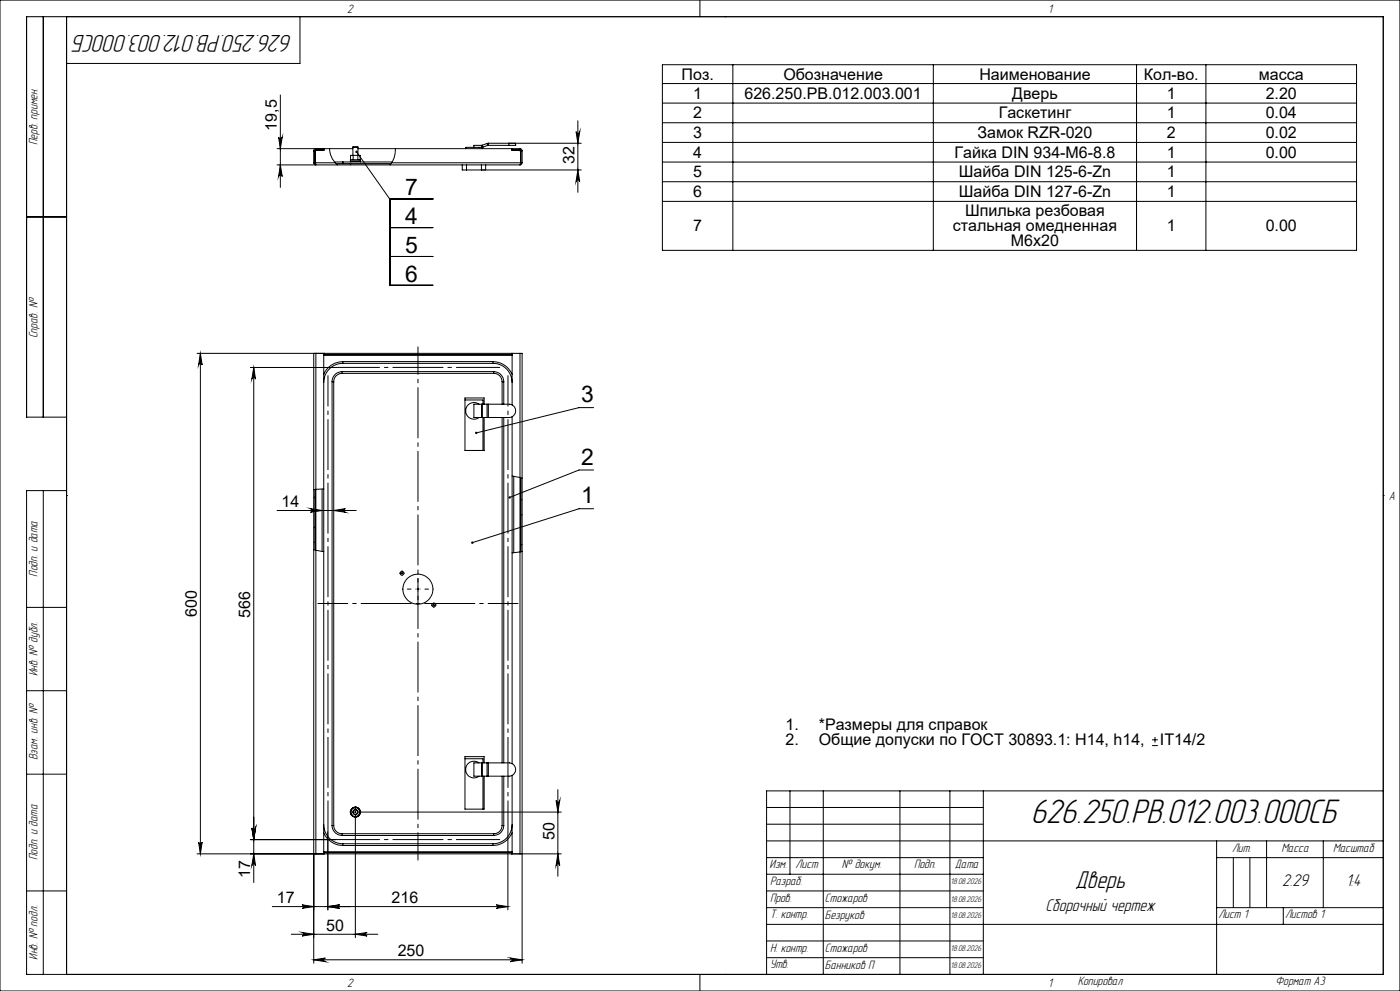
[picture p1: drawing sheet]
<svg xmlns="http://www.w3.org/2000/svg" width="420mm" height="297mm" viewBox="0 0 420 297" stroke-linecap="round" stroke-linejoin="round" font-family="sans-serif">
<g fill="none" stroke="#000" stroke-width=".3">
<path d="M0 0h420v297h-420zM13 5v120M20 5v287M90 5v14h-70M198.7 19.4h208.3v55.6h-208.3zM210 0v5M217.5 5h.1M219.9 19.4v55.6M280 19.4v55.6M341 19.4v55.6M361.8 19.4v55.6M84.1 28.5v27.7"/>
<path d="M172.8 39.4a.55 .55 0 0 0 .6 .5 .55 .55 0 0 0 .5-.5l-.5 3.5zM173.4 36.2v21.4M198.7 25h208.3M198.7 30.9h208.3M198.7 36.8h208.3M83.1 49.4h72.9M83.1 44.6h22.8M83.6 41.1a.55 .55 0 0 0 .5 .5 .55 .55 0 0 0 .6-.5l-.6 3.5zM84.1 49.4l.6 3.5a.55 .55 0 0 0-.6-.5 .55 .55 0 0 0-.5 .5zM94.1 48.8l.2 .4 .5 .2-.3-.6M94.1 45.2v3.6M94.1 48.8h6.5"/>
<path d="M94.1 45.2h.4M94.5 45.2l.1 3.8M94.5 48.8h.1M94.8 44.9l-.3 .3M94.8 44.9v-.3h-.3l-.4 .6M97.1 44.6v.3h-2.3M97.3 44.6v.4h-2.3l-.5 .4v3.4M98.8 44.6a6.5 6.5 0 0 0 1.8 4.2M100.4 48.5h2.5M100.6 48.8l.6 .6M100.8 49h16.5M102.9 48.5v.5"/>
<path d="M102.9 48.5h14.8M105.1 47.9h3M105.1 48.3h3v.2M105.4 49l-.4 .4M105.9 44.1h1.5M105.9 44.1v2.5M105.9 46.6v1.3M107 45.5l10 14.2M107.4 46.6v1.3M107.4 44.6h46.1v.4h2.3l.4 .4v3.4M107.4 44.1v2.5M108.1 48.3v-1.7h-2.9l-.1 1.9"/>
<path d="M117 59.7h.1M117.5 48.8l-.5 .6M117.5 48.8h39.1M118.6 44.6a6.7 6.7 0 0 1-1.1 4.2M129.9 59.6h-12.9v25.9h12.9M138.7 49.4v1.5h1.2M139.9 49.4v1.5M139.9 50.9h34.5M144.4 49.4v1.5h1.3v-1.5M144.5 44.2h-4.8v.4M144.5 44.2h.2v.4M144.5 43.6v.6"/>
<path d="M144.5 43.6h-2.3v.6M144.7 43.5l-.2 .1M144.7 43.5l.2 .6M144.9 44.1l-.4 .1M146.1 43l.2 .6M146.1 43l-1.4 .5M146.3 43.6h.2M146.3 43.6l-1.4 .5M146.5 42.9l-.4 .1M146.5 42.9v.7M146.5 42.9h27.9M146.5 43.6h6.2"/>
<path d="M152.7 42.9h2v.7h-2zM156 44.6l.4 .1 .2 .5M156 44.9l.2 .3M156 44.6v.3M156 44.6h-2.4v.3h2.4M156.2 48.8l-.2 .6M156.2 48.8h.1M156.2 45.2l-.1 3.8M156.2 45.2h.4M156.6 48.8l-.2 .4-.4 .2M156.6 45.2v3.6M173.4 50.9l.5 3.5a.55 .55 0 0 0-.5-.5 .55 .55 0 0 0-.6 .5z"/>
<path d="M198.7 42.7h208.3M198.7 48.6h208.3M198.7 54.5h208.3M8 65h12M117 68.2h12.9M117 76.9h12.9M198.7 60.4h208.3M59.1 105.9h96.9M60.1 105.9l.5 3.5a.53 .53 0 0 0-.5-.5 .53 .53 0 0 0-.5 .5zM60.1 105.9v150M75.1 110.1h25.6M76.1 110.1l.6 3.5a.55 .55 0 0 0-.6-.5 .55 .55 0 0 0-.5 .5z"/>
<path d="M76.1 110.1v154.4M97.1 105.9v150M97.1 106.3h56.5M97.1 106.5h56.5M97.3 105.9v.4M99.6 114.4h.5M99.6 114.4v133M100.1 114.4v133M102.6 111.4a2.99 2.99 0 0 0-3 3M102.6 111.4v.5M102.6 111.9a2.47 2.47 0 0 0-2.5 2.5M102.6 111.4h45.5"/>
<path d="M102.6 111.9h45.5M102.9 108.9a5.7 5.7 0 0 0-5.8 5.7M102.9 108.4v.5M102.9 108.4a6.3 6.3 0 0 0-5.8 3.8M102.9 108.9h45M102.9 108.4h45M139.5 119.9h5.4v1.2M147.9 108.9a5.7 5.7 0 0 1 5.7 5.7M147.9 108.4v.5M147.9 108.4a6.4 6.4 0 0 1 5.7 3.8M148.1 111.4a3 3 0 0 1 3 3M148.1 111.9a2.47 2.47 0 0 1 2.5 2.5"/>
<path d="M148.1 111.4v.5M150.6 114.4h.5M150.6 114.4v6.7M151.1 114.4v6.7M153.5 105.9v.4M153.6 105.9v15.5M156 105.9h.6v182.8M156 105.9v150h.6M20 125h-12v-120h407v287h-407v-145h12M143.7 121.1a2.49 2.49 0 0 0-3.4 .4 2.49 2.49 0 0 0 0 3.3 2.49 2.49 0 0 0 3.4 .3M144.5 121.1h.2M144.5 125.1h.2"/>
<path d="M144.5 121.1h-2.3v4h2.3M144.5 121.1v4M144.7 125.1h1.4M144.7 121.1h1.4M144.7 121.1v4M144.9 125.1v9.9M145.2 121.1v-1.8h-5.7v15.7h5.7v-9.9M146.1 121.1h.4M146.1 125.1h.4M146.1 121.1v4M146.5 121.1h6.4a2 2 0 0 1 1.8 2.1 2 2 0 0 1-2 1.9h-6.2M146.5 121.1v4"/>
<path d="M150.6 125.1v103.5M151.1 125.1v103.5M153.6 124.9v103.9M178.1 122.2h-4.4l-30.8 7.5M13 147v145M20 148.5h.1M83.1 153h23.8M93.1 152.4l3.5 .6-3.5 .5a.55 .55 0 0 0 .5-.5 .55 .55 0 0 0-.5-.6zM94.5 157.9l-.4 .4M94.5 148.9l-.4 .4M94.5 146.7v18.1M96.6 146.6v18.6"/>
<path d="M97.1 146.5l-3 .2M100.1 153l3.5-.6a.55 .55 0 0 0-.5 .6 .55 .55 0 0 0 .5 .5zM153.6 142.7l3 .6M154.1 142.8v22.9M156.2 143.2v22.2M156.6 149.6l-.4 .4M156.6 154.1l-.4 .4M178.1 152.5h-4.4l-32 10.1M178.1 140.9h-4.4l-20.8 8.2M415 148.5h.1M94.1 164.7l3 .6M94.5 162.4l-.4 .3"/>
<path d="M120.3 171.8h.6M120.6 171.6v.4M125.1 176.6h.5M125.4 176.3v.5M156.6 165.3l-3 .4M156.6 163.1l-.4 .4M8 182h12M129.9 181.4h.5M130.1 181.1v.5M8 207h12M8 232h12M139.5 227.4h5.4v1.2"/>
<path d="M143.7 228.6a2.49 2.49 0 0 0-3.4 .3 2.49 2.49 0 0 0 0 3.4 2.49 2.49 0 0 0 3.4 .3M144.5 228.6h.2M144.5 232.6h.2M144.5 228.6v4M144.5 228.6h-2.3v4h2.3M144.7 228.6v4M144.7 232.6h1.4M144.7 228.6h1.4M144.9 232.6v9.9M145.2 228.6v-1.8h-5.7v15.7h5.7v-9.9M146.1 228.6h.4M146.1 232.6h.4"/>
<path d="M146.1 228.6v4M146.5 228.6h6.4a2 2 0 0 1 1.8 2.1 2 2 0 0 1-2 1.9h-6.2M146.5 228.6v4M150.6 232.6v14.8M151.1 232.6v14.8M153.6 232.4v23.5M166.8 239.9a.55 .55 0 0 0 .6 .5 .55 .55 0 0 0 .5-.5l-.5 3.5zM167.4 236.6v26M237 237v25M247 237v55M270 237v55M285 237v55"/>
<path d="M295 237v55M345.6 223.4h1.7M345.6 221.7h1.7M346.5 220.9v1.7M415 237h-185v55M59.1 255.9h109.3M59.6 252.4a.53 .53 0 0 0 .5 .5 .53 .53 0 0 0 .5-.5l-.5 3.5zM75.1 251.6h25.6M75.6 248.1a.55 .55 0 0 0 .5 .5 .55 .55 0 0 0 .6-.5l-.6 3.5zM76.1 255.9l.6 3.5a.55 .55 0 0 0-.6-.5 .55 .55 0 0 0-.5 .5zM94.1 255.9h.7v-150h-.7v182.8M97.1 247.1a5.7 5.7 0 0 0 5.8 5.8"/>
<path d="M97.1 249.6a6.3 6.3 0 0 0 5.8 3.8M97.1 255.5h56.5M97.1 255.3h56.5M97.3 255.5v.4M98.4 249.3v23.4M99.6 247.4a3 3 0 0 0 3 3M99.6 247.4h.5M100.1 247.4a2.47 2.47 0 0 0 2.5 2.5M102.6 249.9v.5M102.6 250.4h45.5M102.6 249.9h45.5M102.9 252.9v.5"/>
<path d="M102.9 252.9h45M102.9 253.4h45M105.9 242.1h1.4l.8 1.2-.7 1.3h-1.5l-.7-1.2zM106.4 243.4h.5M106.6 243.1v.5M106.6 245.1v35.9M106.7 241.9a1.48 1.48 0 0 1 1.4 2.1 1.48 1.48 0 0 1-2.5 .4 1.48 1.48 0 0 1 .6-2.4l.3-.1v.2M106.7 241.9v.2M108.3 243.4h60.1M147.9 252.9v.5M148.1 249.9v.5M150.6 247.4h.5"/>
<path d="M150.6 247.4a2.47 2.47 0 0 1-2.5 2.5M151.1 247.4a3 3 0 0 1-3 3M152.4 249.3v23.4M153.5 255.5v.4M153.6 247.1a5.7 5.7 0 0 1-5.7 5.8M153.6 249.6a6.4 6.4 0 0 1-5.7 3.8M167.4 255.9l.5 3.5a.55 .55 0 0 0-.5-.5 .55 .55 0 0 0-.6 .5zM230 242h65M230 247h65M230 252h185M230 257h65M365 252v40"/>
<path d="M365 257h50M370 257v15M375 257v15M380 252v20M397 252v20M8 267h12M81.7 271.7h70.7M87.4 280h25.9M90.6 279.5l3.5 .5-3.5 .5a.53 .53 0 0 0 .5-.5 .53 .53 0 0 0-.5-.5zM90.6 271.2l3.5 .5-3.5 .5a.53 .53 0 0 0 .5-.5 .53 .53 0 0 0-.5-.5zM98.4 271.7l3.5-.5a.53 .53 0 0 0-.6 .5 .53 .53 0 0 0 .6 .5zM106.6 280l3.5-.5a.53 .53 0 0 0-.5 .5 .53 .53 0 0 0 .5 .5z"/>
<path d="M148.9 271.2l3.5 .5-3.5 .5a.53 .53 0 0 0 .5-.5 .53 .53 0 0 0-.5-.5zM230 267h65M230 272h65M230 277h185M230 262h65M365 272h50M385 272v5M94.1 287.7l3.5-.6a.55 .55 0 0 0-.5 .6 .55 .55 0 0 0 .5 .5zM94.1 287.7h62.5M153.1 287.1l3.5 .6-3.5 .5a.55 .55 0 0 0 .5-.5 .55 .55 0 0 0-.5-.6zM210 292v5M217.5 292h.1"/>
<path d="M230 282h65M230 287h65"/>
<circle cx="120.6" cy="171.8" r=".56"/>
<circle cx="125.4" cy="176.6" r="4.5"/>
<circle cx="130.1" cy="181.3" r=".56"/>
<circle cx="106.6" cy="243.4" r=".74"/>
<circle cx="106.6" cy="243.4" r=".69"/>
<circle cx="106.6" cy="243.4" r="1.5"/>
</g>
<path d="M125.4 257.9v-154" fill="none" stroke="#000" stroke-width=".3" stroke-dasharray="15.2 1.3 1.3 1.3" stroke-dashoffset="6.8" stroke-linecap="butt"/>
<path d="M95.3 180.9h60.2" fill="none" stroke="#000" stroke-width=".3" stroke-dasharray="15.2 1.3 1.3 1.3" stroke-dashoffset="6.1" stroke-linecap="butt"/>
<path d="M150 110.1h-49.2M100.8 251.6h49.2" fill="none" stroke="#000" stroke-width=".3" stroke-dasharray="15.2 1.3 1.3 1.3" stroke-dashoffset="2" stroke-linecap="butt"/>
<path d="M98.4 112.5v136.7M152.4 249.2v-136.7" fill="none" stroke="#000" stroke-width=".3" stroke-dasharray="15.2 1.3 1.3 1.3" stroke-dashoffset="5.9" stroke-linecap="butt"/>
<path d="M124.9 176.6h-4.3M125.4 176.1v-4.3M125.4 177.1v4.2M125.9 176.6h4.2" fill="none" stroke="#000" stroke-width=".3" stroke-dasharray="15.2 1.3 1.3 1.3" stroke-dashoffset="15" stroke-linecap="butt"/>
<path d="M120.1 171.8h-.3M120.6 171.3v-.3M120.6 172.3v.3M121.1 171.8h.3M129.7 181.3h-.4M130.2 180.8v-.3M130.2 181.8v.3M130.7 181.3h.3M106.1 243.4h-1.2M106.6 242.9v-1.3M106.6 243.9v1.2M107.1 243.4h1.3" fill="none" stroke="#000" stroke-width=".3" stroke-dasharray="15.2 1.3 1.3 1.3" stroke-linecap="butt"/>
<g fill="#000">
<path d="M83.6 41.1a.55 .55 0 0 0 .5 .5 .55 .55 0 0 0 .6-.5l-.6 3.5zM84.1 49.4l.6 3.5a.55 .55 0 0 0-.6-.5 .55 .55 0 0 0-.5 .5z"/>
<path d="M173.4 50.9l.5 3.5a.55 .55 0 0 0-.5-.5 .55 .55 0 0 0-.6 .5zM172.8 39.4a.55 .55 0 0 0 .6 .5 .55 .55 0 0 0 .5-.5l-.5 3.5z"/>
<path d="M93.1 152.4l3.5 .6-3.5 .5a.55 .55 0 0 0 .5-.5 .55 .55 0 0 0-.5-.6zM100.1 153l3.5-.6a.55 .55 0 0 0-.5 .6 .55 .55 0 0 0 .5 .5z"/>
<path d="M141.5 162.3l-.1 .4 .3-.1-.3 .1a.36 .36 0 0 0 .5 .2 .36 .36 0 0 0 .1-.5 .36 .36 0 0 0-.5-.1zM152.7 148.8l-.2 .4 .4-.1-.4 .1a.36 .36 0 0 0 .5 .2 .36 .36 0 0 0 .2-.5 .36 .36 0 0 0-.5-.1zM142.7 129.4l-.2 .4 .4-.1-.4 .1a.36 .36 0 0 0 .5 .3 .36 .36 0 0 0 .2-.5 .36 .36 0 0 0-.5-.2zM106.7 45.3a.37 .37 0 0 0 0 .6 .37 .37 0 0 0 .5-.3 .37 .37 0 0 0-.4-.4l.2 .3z"/>
<path d="M59.6 252.4a.53 .53 0 0 0 .5 .5 .53 .53 0 0 0 .5-.5l-.5 3.5zM60.1 105.9l.5 3.5a.53 .53 0 0 0-.5-.5 .53 .53 0 0 0-.5 .5zM76.1 255.9l.6 3.5a.55 .55 0 0 0-.6-.5 .55 .55 0 0 0-.5 .5zM75.6 248.1a.55 .55 0 0 0 .5 .5 .55 .55 0 0 0 .6-.5l-.6 3.5zM75.6 248.1a.55 .55 0 0 0 .5 .5 .55 .55 0 0 0 .6-.5l-.6 3.5zM76.1 110.1l.6 3.5a.55 .55 0 0 0-.6-.5 .55 .55 0 0 0-.5 .5zM167.4 255.9l.5 3.5a.55 .55 0 0 0-.5-.5 .55 .55 0 0 0-.6 .5zM166.8 239.9a.55 .55 0 0 0 .6 .5 .55 .55 0 0 0 .5-.5l-.5 3.5z"/>
<path d="M90.6 271.2l3.5 .5-3.5 .5a.53 .53 0 0 0 .5-.5 .53 .53 0 0 0-.5-.5zM98.4 271.7l3.5-.5a.53 .53 0 0 0-.6 .5 .53 .53 0 0 0 .6 .5zM94.1 287.7l3.5-.6a.55 .55 0 0 0-.5 .6 .55 .55 0 0 0 .5 .5zM153.1 287.1l3.5 .6-3.5 .5a.55 .55 0 0 0 .5-.5 .55 .55 0 0 0-.5-.6z"/>
<path d="M98.4 271.7l3.5-.5a.53 .53 0 0 0-.6 .5 .53 .53 0 0 0 .6 .5zM148.9 271.2l3.5 .5-3.5 .5a.53 .53 0 0 0 .5-.5 .53 .53 0 0 0-.5-.5z"/>
<path d="M106.6 280l3.5-.5a.53 .53 0 0 0-.5 .5 .53 .53 0 0 0 .5 .5zM90.6 279.5l3.5 .5-3.5 .5a.53 .53 0 0 0 .5-.5 .53 .53 0 0 0-.5-.5z"/>
</g>
<text font-size="10.5" x="309.2" y="246.6">626.250.PB.012.003.000СБ</text>
<g font-size="7.5">
<text x="87.7" y="10.4" transform="rotate(-180 87.7 10.4)">626.250.PB.012.003.000СБ</text>
<text x="322.5" y="266.1">Дверь</text>
</g>
<g font-size="6.9">
<text x="121.5" y="58.5">7</text>
<text x="121.5" y="67.1">4</text>
<text x="121.5" y="75.8">5</text>
<text x="121.5" y="84.4">6</text>
<text x="174.3" y="120.5">3</text>
<text x="174.3" y="139.3">2</text>
<text x="174.3" y="150.9">1</text>
</g>
<g font-size="5.3">
<text x="384.7" y="265.6">2.29</text>
<text x="403.8" y="265.6">1:4</text>
<text x="313.6" y="272.9">Сборочный чертеж</text>
</g>
<g font-size="4.8">
<text x="204.5" y="23.8">Поз.</text>
<text x="235" y="23.8">Обозначение</text>
<text x="293.8" y="23.8">Наименование</text>
<text x="343.2" y="23.8">Кол-во.</text>
<text x="377.6" y="23.8">масса</text>
<text x="208" y="29.6">1</text>
<text x="223.3" y="29.6">626.250.PB.012.003.001</text>
<text x="303.7" y="29.6">Дверь</text>
<text x="350.1" y="29.6">1</text>
<text x="379.7" y="29.6">2.20</text>
<text x="208" y="35.5">2</text>
<text x="299.6" y="35.5">Гаскетинг</text>
<text x="350.1" y="35.5">1</text>
<text x="379.7" y="35.5">0.04</text>
<text x="83.1" y="39.1" transform="rotate(-90 83.1 39.1)">19,5</text>
<text x="208" y="41.4">3</text>
<text x="293.2" y="41.4">Замок RZR-020</text>
<text x="350.1" y="41.4">2</text>
<text x="379.7" y="41.4">0.02</text>
<text x="208" y="47.3">4</text>
<text x="286.4" y="47.3">Гайка DIN 934-M6-8.8</text>
<text x="350.1" y="47.3">1</text>
<text x="379.7" y="47.3">0.00</text>
<text x="172.3" y="49.1" transform="rotate(-90 172.3 49.1)">32</text>
<text x="208" y="53.1">5</text>
<text x="287.7" y="53.1">Шайба DIN 125-6-Zn</text>
<text x="350.1" y="53.1">1</text>
<text x="208" y="59">6</text>
<text x="287.7" y="59">Шайба DIN 127-6-Zn</text>
<text x="350.1" y="59">1</text>
<text x="289.5" y="64.8">Шпилька резбовая</text>
<text x="208" y="69.3">7</text>
<text x="285.9" y="69.3">стальная омедненная</text>
<text x="350.1" y="69.3">1</text>
<text x="379.7" y="69.3">0.00</text>
<text x="303.3" y="73.8">М6х20</text>
<text x="84.5" y="151.9">14</text>
<text x="59.1" y="184.9" transform="rotate(-90 59.1 184.9)">600</text>
<text x="75.1" y="185.1" transform="rotate(-90 75.1 185.1)">566</text>
<text x="235.6" y="218.8">1.</text>
<text x="245.6" y="218.8">*Размеры для справок</text>
<text x="235.6" y="223.3">2.</text>
<text x="245.6" y="223.3">Общие допуски по ГОСТ 30893.1: H14, h14,</text>
<text x="348" y="223.3">IT14/2</text>
<text x="166.3" y="251.7" transform="rotate(-90 166.3 251.7)">50</text>
<text x="75.1" y="263.2" transform="rotate(-90 75.1 263.2)">17</text>
<text x="83" y="270.6">17</text>
<text x="117.5" y="270.6">216</text>
<text x="97.9" y="278.9">50</text>
<text x="119.3" y="286.6">250</text>
</g>
<g font-size="3.8">
<text x="104.2" y="3.8">2</text>
<text x="314.5" y="3.8">1</text>
<text x="11.3" y="43.5" transform="rotate(-90 11.3 43.5)">Перв. примен.</text>
<text x="11.3" y="101.4" transform="rotate(-90 11.3 101.4)">Справ. №</text>
<text x="416.6" y="149.8">A</text>
<text x="11.3" y="172.8" transform="rotate(-90 11.3 172.8)">Подп. и дата</text>
<text x="11.3" y="202.7" transform="rotate(-90 11.3 202.7)">Инв. № дубл.</text>
<text x="11.3" y="227.8" transform="rotate(-90 11.3 227.8)">Взам. инв. №</text>
<text x="11.3" y="257.8" transform="rotate(-90 11.3 257.8)">Подп. и дата</text>
<text x="369.6" y="255.3">Лит.</text>
<text x="384.4" y="255.3">Масса</text>
<text x="399.9" y="255.3">Масштаб</text>
<text x="230.9" y="260.3">Изм.</text>
<text x="238.7" y="260.3">Лист</text>
<text x="252.6" y="260.3">№ докум.</text>
<text x="274.2" y="260.3">Подп.</text>
<text x="286.5" y="260.3">Дата</text>
<text x="231" y="265.3">Разраб.</text>
<text x="231" y="270.3">Пров.</text>
<text x="231" y="275.3">Т. контр.</text>
<text x="247.5" y="275.4">Безруков</text>
<text x="247.5" y="270.4">Стожаров</text>
<text x="365.5" y="275.3">Лист 1</text>
<text x="385.5" y="275.3">Листов 1</text>
<text x="11.3" y="287.7" transform="rotate(-90 11.3 287.7)">Инв. № подл.</text>
<text x="231" y="285.3">Н. контр.</text>
<text x="247.5" y="285.4">Стожаров</text>
<text x="231" y="290.3">Утв.</text>
<text x="247.5" y="290.4">Банников П</text>
<text x="104.2" y="295.8">2</text>
<text x="314.5" y="295.8">1</text>
<text x="323.3" y="295.3">Копировал</text>
<text x="382.7" y="295.3">Формат А3</text>
</g>
<g font-size="2.6">
<text x="285.2" y="265.1">18.08.2026</text>
<text x="285.2" y="270.3">18.08.2026</text>
<text x="285.2" y="275.2">18.08.2026</text>
<text x="285.2" y="285.1">18.08.2026</text>
<text x="285.2" y="290">18.08.2026</text>
</g>
</svg>
